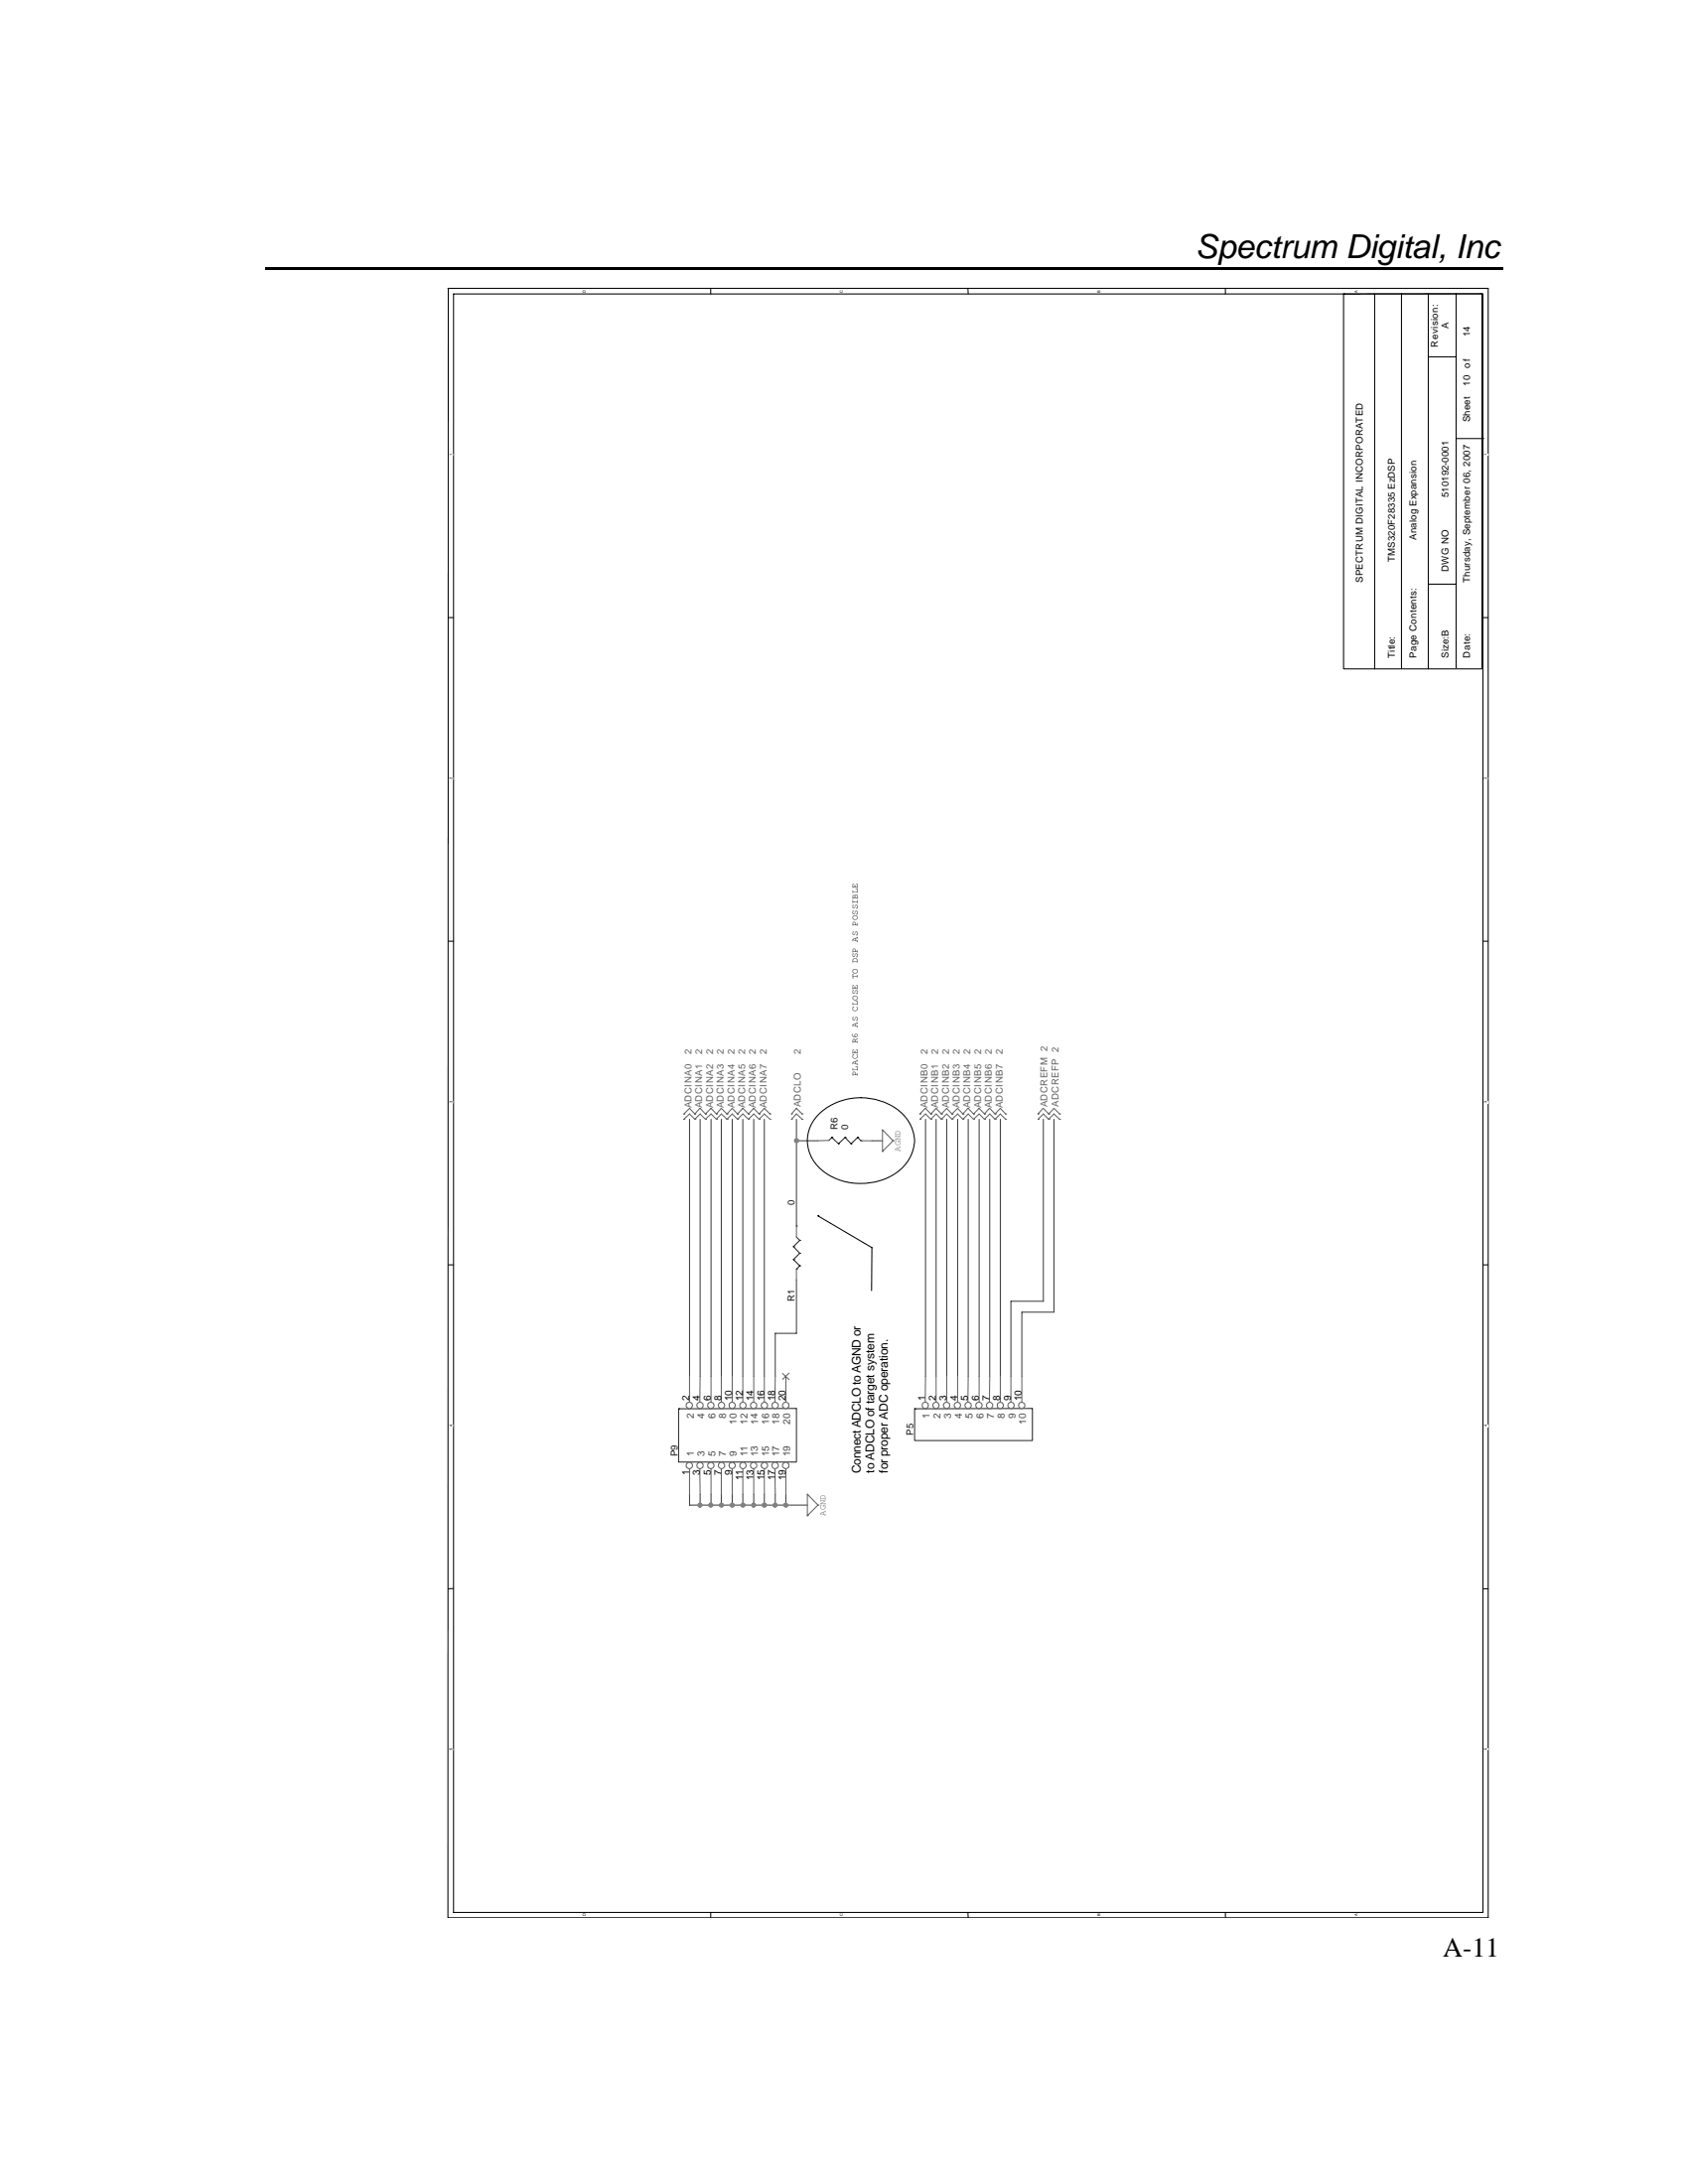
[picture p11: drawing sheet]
<svg xmlns="http://www.w3.org/2000/svg" width="216mm" height="279mm" viewBox="0 0 216 279" stroke-linecap="round" stroke-linejoin="round" font-family="sans-serif">
<path d="M33.9 34.1h.2v.4h-.2z" fill="#000"/>
<path d="M34.1 34.3h158.1" fill="none" stroke="#000" stroke-width=".34"/>
<path d="M55.1 35.8h135.8v209.5h-135.8z" fill="#fff"/>
<path d="M57.3 36.9h133v208.4h-133M57.3 36.9v208.4M58 37.6h131.7v207.1h-131.7z" fill="none" stroke="#000" stroke-width=".13"/>
<g fill="#fff">
<path d="M57.4 223.7h.6v.3h-.6z"/>
<path d="M189.8 223.7h.5v.3h-.5z"/>
</g>
<path d="M58 203.2l-.7 .1M189.7 203.3h.6" fill="none" stroke="#000" stroke-width=".13"/>
<g fill="#fff">
<path d="M57.4 182.3h.6v.3h-.6z"/>
<path d="M189.8 182.3h.5v.3h-.5z"/>
</g>
<path d="M57.3 161.8h.7M189.7 161.8h.6" fill="none" stroke="#000" stroke-width=".13"/>
<g fill="#fff">
<path d="M57.4 140.9h.6v.3h-.6z"/>
<path d="M189.8 140.9h.5v.3h-.5z"/>
</g>
<path d="M57.3 120.4h.7M189.7 120.4h.6" fill="none" stroke="#000" stroke-width=".13"/>
<g fill="#fff">
<path d="M57.4 99.5h.6v.3h-.6z"/>
<path d="M189.8 99.5h.5v.3h-.5z"/>
</g>
<path d="M57.3 79h.7M189.7 79h.6" fill="none" stroke="#000" stroke-width=".13"/>
<g fill="#fff">
<path d="M57.4 58.1h.6v.2h-.6z"/>
<path d="M189.8 58.1h.5v.2h-.5z"/>
<path d="M74.4 244.8h.6v.4h-.6z"/>
<path d="M74.4 37.1h.6v.3h-.6z"/>
<path d="M107.4 244.8h.5v.4h-.5z"/>
<path d="M107.4 37.1h.5v.3h-.5z"/>
</g>
<path d="M90.9 36.9v.7M90.9 244.7v.6" fill="none" stroke="#000" stroke-width=".13"/>
<g fill="#fff">
<path d="M140.3 244.8h.5v.4h-.5z"/>
<path d="M140.3 37.1h.5v.3h-.5z"/>
</g>
<path d="M123.8 36.9v.7M123.8 244.7v.6" fill="none" stroke="#000" stroke-width=".13"/>
<g fill="#fff">
<path d="M173.2 244.9h.6v.3h-.6z"/>
<path d="M173.2 37.1h.6v.3h-.6z"/>
</g>
<g fill="none" stroke="#000" stroke-width=".13">
<path d="M156.7 36.9v.7M171.8 37.6h.1M175.8 37.6v48M179.3 37.6v47.8M182.7 37.6v48M186.2 37.6v47.8M189.5 37.6h-17.7v48h17.7v-48M182.7 45.6h3.5M186.2 56.1h3.5M189.7 56.1h.1M182.7 74.7h3.5M104.6 155.5h.1"/>
<path d="M104.6 155.5l6.9 4.1v5.5M104.8 142.5a7.9 7.9 0 0 1 10.6 0 4.6 4.6 0 0 1 0 6.9 8 8 0 0 1-10.6 0 4.7 4.7 0 0 1 0-6.9zM156.7 244.7v.6"/>
</g>
<g fill="none" stroke="#3d3d3d" stroke-width=".13">
<path d="M88.2 143.2v32.9M89.5 143.2v32.9M90.9 143.2v32.9M92.3 143.2v32.9M93.7 143.2v32.9M95 143.2v32.9M96.4 143.2v32.9M97.8 143.2v32.9M101.9 156.9h.1M101.9 143.2v2.7M104.6 145.9h-2.7v11M111.5 145.9h1.4"/>
<path d="M118.4 143.2v32.9M119.7 143.2v32.9M121.1 143.2v32.9M122.5 143.2v32.9M123.8 143.2v32.9M125.2 143.2v32.9M126.6 143.2v32.9M127.9 143.2v32.9M133.4 143.2v23.3h-4.1v9.6M134.8 143.2v24.7h-4.1v8.2M101.9 163.7v6.9h-2.7v5.5M88.2 191.1v1.4h15.1"/>
<path d="M89.5 191.1v1.4M90.9 191.1v1.4M92.3 191.1v1.4M93.7 191.1v1.4M95 191.1v1.4M96.4 191.1v1.4M97.8 191.1v1.4M99.2 191.1v1.4M100.5 191.1v1.4"/>
</g>
<g fill="none" stroke="#616161" stroke-width=".13">
<path d="M87.5 142.5h.1M87.5 143.2h.1M87.5 142.5l.7-.7 .7 .7M87.5 143.2l.7-.7 .7 .7M88.9 142.5h.1M88.9 143.2h.1M88.9 143.2l.6-.7 .7 .7M89.5 141.8l-.6 .7M89.5 141.8l.7 .7M90.2 142.5h.1M90.2 143.2h.1M90.2 142.5l.7-.7 .7 .7"/>
<path d="M90.2 143.2l.7-.7 .7 .7M91.6 142.5h.1M91.6 143.2h.1M91.6 142.5l.7-.7 .7 .7M91.6 143.2l.7-.7 .7 .7M93 142.5h.1M93 143.2h.1M93 142.5l.7-.7 .6 .7M93 143.2l.7-.7 .6 .7M94.3 142.5h.1M94.3 143.2h.1M94.3 142.5l.7-.7 .7 .7"/>
<path d="M94.3 143.2l.7-.7 .7 .7M95.7 142.5h.1M95.7 143.2h.1M95.7 142.5l.7-.7 .7 .7M95.7 143.2l.7-.7 .7 .7M97.1 142.5h.1M97.1 143.2h.1M97.1 142.5l.7-.7 .7 .7M97.1 143.2l.7-.7 .7 .7M98.5 142.5h.1M98.5 143.2h.1M101.2 142.5h.1"/>
<path d="M101.2 143.2h.1M101.2 142.5l.7-.7 .7 .7M101.2 143.2l.7-.7 .7 .7M102.6 142.5h.1M102.6 143.2h.1M112.9 147.3h.1M114.2 145.9h.1M114.2 145.9l-1.3-1.4v2.8M114.2 145.9l-1.3 1.4M117.7 142.5h.1M117.7 143.2h.1M117.7 143.2l.7-.7 .7 .7"/>
<path d="M118.3 141.8l-.6 .7M118.4 141.8l.7 .7M119.1 142.5h.1M119.1 143.2h.1M119.1 142.5l.6-.7 .7 .7M119.1 143.2l.6-.7 .7 .7M120.4 142.5h.1M120.4 143.2h.1M120.4 142.5l.7-.7 .7 .7M120.4 143.2l.7-.7 .7 .7M121.8 142.5h.1M121.8 143.2h.1"/>
<path d="M121.8 142.5l.7-.7 .7 .7M121.8 143.2l.7-.7 .7 .7M123.2 142.5h.1M123.2 143.2h.1M123.2 143.2l.6-.7 .7 .7M123.8 141.8l-.6 .7M123.8 141.8l.7 .7M124.5 142.5h.1M124.5 143.2h.1M124.5 142.5l.7-.7 .7 .7M124.5 143.2l.7-.7 .7 .7M125.9 142.5h.1"/>
<path d="M125.9 143.2h.1M125.9 143.2l.7-.7 .7 .7M126.5 141.8l-.6 .7M126.6 141.8l.7 .7M127.3 142.5h.1M127.3 143.2h.1M127.3 142.5l.6-.7 .7 .7M127.3 143.2l.6-.7 .7 .7M128.6 142.5h.1M128.6 143.2h.1M132.8 142.5h.1M132.8 143.2h.1"/>
<path d="M132.8 143.2l.6-.7 .7 .7M133.4 141.8l-.6 .7M133.4 141.8l.7 .7M134.1 142.5h.1M134.1 143.2h.1M134.1 142.5l.7-.7 .7 .7M134.1 143.2l.7-.7 .7 .7M135.5 142.5h.1M135.5 143.2h.1M103.3 193.9h.1M104.6 192.5h.1M104.6 192.5l-1.3-1.4v2.8"/>
<path d="M104.6 192.5l-1.3 1.4"/>
</g>
<path d="M117 180.2h.1M132.1 180.2h-15.1v4.1h15.1v-4.1" fill="none" stroke="#262626" stroke-width=".13"/>
<path d="M118 179.5a.41 .41 0 0 1 .6 0 .41 .41 0 0 1 0 .6 .41 .41 0 0 1-.6 0v-.2z" fill-rule="evenodd" fill="#fff"/>
<path d="M118 179.5a.41 .41 0 0 1 .6 0 .41 .41 0 0 1 0 .6 .41 .41 0 0 1-.6 0v-.2zM118.4 176.1l-.1 3.3" fill="none" stroke="#616161" stroke-width=".13"/>
<circle cx="119.7" cy="179.8" r=".41" fill="#fff"/>
<path d="M119.7 176.1l.1 3.3a.42 .42 0 0 1 .3 .3 .42 .42 0 0 1-.2 .4v.1a.41 .41 0 0 1-.5-.2 .41 .41 0 0 1 .1-.6h.2" fill="none" stroke="#616161" stroke-width=".13"/>
<circle cx="121.1" cy="179.8" r=".39" fill="#fff"/>
<g fill="none" stroke="#616161" stroke-width=".13">
<path d="M121.1 176.1v3.3"/>
<circle cx="121.1" cy="179.8" r=".39"/>
</g>
<circle cx="122.5" cy="179.8" r=".42" fill="#fff"/>
<g fill="none" stroke="#616161" stroke-width=".13">
<path d="M122.5 176.1v3.3"/>
<circle cx="122.5" cy="179.8" r=".42"/>
</g>
<circle cx="123.8" cy="179.8" r=".39" fill="#fff"/>
<g fill="none" stroke="#616161" stroke-width=".13">
<path d="M123.8 176.1v3.3"/>
<circle cx="123.8" cy="179.8" r=".39"/>
</g>
<circle cx="125.2" cy="179.8" r=".41" fill="#fff"/>
<g fill="none" stroke="#616161" stroke-width=".13">
<path d="M125.2 176.1v3.3"/>
<circle cx="125.2" cy="179.8" r=".41"/>
</g>
<circle cx="126.6" cy="179.8" r=".4" fill="#fff"/>
<g fill="none" stroke="#616161" stroke-width=".13">
<path d="M126.6 176.1l-.1 3.3"/>
<circle cx="126.6" cy="179.8" r=".4"/>
</g>
<circle cx="127.9" cy="179.8" r=".41" fill="#fff"/>
<path d="M127.9 176.1l.1 3.3a.41 .41 0 0 1 .2 .7h-.1a.37 .37 0 0 1-.5-.2v-.3l.3-.2" fill="none" stroke="#616161" stroke-width=".13"/>
<circle cx="129.3" cy="179.8" r=".41" fill="#fff"/>
<g fill="none" stroke="#616161" stroke-width=".13">
<path d="M129.3 176.1v3.3"/>
<circle cx="129.3" cy="179.8" r=".41"/>
</g>
<circle cx="130.7" cy="179.8" r=".4" fill="#fff"/>
<g fill="none" stroke="#616161" stroke-width=".13">
<path d="M101.9 156.9v1.4M101.9 162.4v1.3M130.7 176.1v3.3"/>
<circle cx="130.7" cy="179.8" r=".4"/>
</g>
<g fill="none" stroke="#262626" stroke-width=".13">
<path d="M101.5 159.5h.1M101.5 159.5l.8 .8M101.9 158.3l.4 .4M102.3 158.7h.1M102.3 158.7l-.8 .8M101.5 161.1h.1M101.5 161.1l.8 .8M101.9 162.4h.1M102.3 160.3h.1M102.3 161.9h.1M102.3 160.3l-.8 .8M102.3 161.9l-.4 .5"/>
<path d="M86.8 180.2h.1M101.9 180.2h-15.1v6.8h15.1v-6.8"/>
</g>
<circle cx="88.2" cy="187.5" r=".41" fill="#fff"/>
<g fill="none" stroke="#616161" stroke-width=".13">
<path d="M88.2 187.9v3.2"/>
<circle cx="88.2" cy="187.5" r=".41"/>
</g>
<circle cx="88.2" cy="179.8" r=".42" fill="#fff"/>
<g fill="none" stroke="#616161" stroke-width=".13">
<path d="M88.2 176.1v3.3"/>
<circle cx="88.2" cy="179.8" r=".42"/>
</g>
<circle cx="89.5" cy="187.5" r=".42" fill="#fff"/>
<g fill="none" stroke="#616161" stroke-width=".13">
<path d="M89.5 187.9v3.2"/>
<circle cx="89.5" cy="187.5" r=".42"/>
</g>
<circle cx="89.5" cy="179.8" r=".39" fill="#fff"/>
<g fill="none" stroke="#616161" stroke-width=".13">
<path d="M89.5 176.1v3.3"/>
<circle cx="89.5" cy="179.8" r=".39"/>
</g>
<circle cx="90.9" cy="187.5" r=".42" fill="#fff"/>
<g fill="none" stroke="#616161" stroke-width=".13">
<path d="M90.9 187.9v3.2"/>
<circle cx="90.9" cy="187.5" r=".42"/>
</g>
<circle cx="90.9" cy="179.8" r=".41" fill="#fff"/>
<g fill="none" stroke="#616161" stroke-width=".13">
<path d="M90.9 176.1v3.3"/>
<circle cx="90.9" cy="179.8" r=".41"/>
</g>
<path d="M92 187.1h.1a.43 .43 0 0 1 .6 .2v.3a.42 .42 0 0 1-.7 .2 .42 .42 0 0 1 0-.7z" fill-rule="evenodd" fill="#fff"/>
<path d="M92 187.1h.1a.43 .43 0 0 1 .6 .2v.3a.42 .42 0 0 1-.7 .2 .42 .42 0 0 1 0-.7zM92.3 187.9v3.2" fill="none" stroke="#616161" stroke-width=".13"/>
<circle cx="92.3" cy="179.8" r=".4" fill="#fff"/>
<g fill="none" stroke="#616161" stroke-width=".13">
<path d="M92.3 176.1v3.3"/>
<circle cx="92.3" cy="179.8" r=".4"/>
</g>
<path d="M93.4 187.1a.41 .41 0 0 1 .6 .2 .41 .41 0 0 1-.3 .5 .4 .4 0 0 1-.4-.2 .4 .4 0 0 1 .1-.5z" fill-rule="evenodd" fill="#fff"/>
<path d="M93.4 187.1a.41 .41 0 0 1 .6 .2 .41 .41 0 0 1-.3 .5 .4 .4 0 0 1-.4-.2 .4 .4 0 0 1 .1-.5zM93.7 187.9v3.2" fill="none" stroke="#616161" stroke-width=".13"/>
<path d="M93.3 179.6a.41 .41 0 0 1 .4-.2 .41 .41 0 0 1 .3 .3v.2a.42 .42 0 0 1-.5 .3 .42 .42 0 0 1-.2-.6z" fill-rule="evenodd" fill="#fff"/>
<path d="M93.3 179.6a.41 .41 0 0 1 .4-.2 .41 .41 0 0 1 .3 .3v.2a.42 .42 0 0 1-.5 .3 .42 .42 0 0 1-.2-.6zM93.7 176.1v3.3" fill="none" stroke="#616161" stroke-width=".13"/>
<circle cx="95" cy="187.5" r=".41" fill="#fff"/>
<g fill="none" stroke="#616161" stroke-width=".13">
<path d="M95 187.9v3.2"/>
<circle cx="95" cy="187.5" r=".41"/>
</g>
<circle cx="95" cy="179.8" r=".41" fill="#fff"/>
<g fill="none" stroke="#616161" stroke-width=".13">
<path d="M95 176.1v3.3"/>
<circle cx="95" cy="179.8" r=".41"/>
</g>
<circle cx="96.4" cy="187.5" r=".41" fill="#fff"/>
<g fill="none" stroke="#616161" stroke-width=".13">
<path d="M96.4 187.9v3.2"/>
<circle cx="96.4" cy="187.5" r=".41"/>
</g>
<circle cx="96.4" cy="179.8" r=".4" fill="#fff"/>
<g fill="none" stroke="#616161" stroke-width=".13">
<path d="M96.4 176.1v3.3"/>
<circle cx="96.4" cy="179.8" r=".4"/>
</g>
<circle cx="97.8" cy="187.5" r=".42" fill="#fff"/>
<g fill="none" stroke="#616161" stroke-width=".13">
<path d="M97.8 187.9v3.2"/>
<circle cx="97.8" cy="187.5" r=".42"/>
</g>
<circle cx="97.8" cy="179.8" r=".42" fill="#fff"/>
<g fill="none" stroke="#616161" stroke-width=".13">
<path d="M97.8 176.1v3.3"/>
<circle cx="97.8" cy="179.8" r=".42"/>
</g>
<circle cx="99.1" cy="187.5" r=".41" fill="#fff"/>
<g fill="none" stroke="#616161" stroke-width=".13">
<path d="M99.1 187.9l.1 3.2"/>
<circle cx="99.1" cy="187.5" r=".41"/>
</g>
<circle cx="99.1" cy="179.8" r=".41" fill="#fff"/>
<g fill="none" stroke="#616161" stroke-width=".13">
<path d="M99.2 176.1l-.1 3.3"/>
<circle cx="99.1" cy="179.8" r=".41"/>
</g>
<circle cx="100.5" cy="187.5" r=".43" fill="#fff"/>
<path d="M100.5 187l-.4 .3v.3l.2 .2a.42 .42 0 0 0 .6-.2 .42 .42 0 0 0-.4-.6M100.5 187.9v3.2" fill="none" stroke="#616161" stroke-width=".13"/>
<circle cx="100.5" cy="179.8" r=".42" fill="#fff"/>
<path d="M106 145.9h-1.4M110.1 145.9h1.4M100.5 176.1v3.3a.42 .42 0 0 1 .3 .7 .42 .42 0 0 1-.7-.2v-.3l.4-.2" fill="none" stroke="#616161" stroke-width=".13"/>
<path d="M100.1 175.7l.8 .8M100.9 175.7l-.8 .8" fill="none" stroke="#606060" stroke-width=".13"/>
<path d="M106.4 145.5h.1M106.4 145.5l-.4 .4M106.4 145.5l.8 .8M107.2 146.3h.1M108.1 145.5h.1M108.1 145.5l-.9 .8M108.1 145.5l.8 .8M108.9 146.3h.1M109.7 145.5h.1M109.7 145.5l-.8 .8M109.7 145.5l.4 .4M110.1 145.9h.1" fill="none" stroke="#262626" stroke-width=".13"/>
<circle cx="101.9" cy="145.9" r=".26" fill="#7e7e7e"/>
<path d="M101.9 145.6a.28 .28 0 0 0-.3 .4 .28 .28 0 0 0 .4 .1l.2-.1v-.1l-.1-.2h-.2" fill="none" stroke="#7e7e7e" stroke-width=".13"/>
<circle cx="89.5" cy="192.6" r=".26" fill="#7e7e7e"/>
<circle cx="89.5" cy="192.6" r=".26" fill="none" stroke="#7e7e7e" stroke-width=".13"/>
<path d="M90.6 192.4h.1a.28 .28 0 0 1 .5 0v.3l-.2 .1a.28 .28 0 0 1-.3-.1 .28 .28 0 0 1-.1-.3z" fill-rule="evenodd" fill="#7e7e7e"/>
<path d="M90.6 192.4h.1a.28 .28 0 0 1 .5 0v.3l-.2 .1a.28 .28 0 0 1-.3-.1 .28 .28 0 0 1-.1-.3z" fill="none" stroke="#7e7e7e" stroke-width=".13"/>
<circle cx="92.3" cy="192.6" r=".26" fill="#7e7e7e"/>
<circle cx="92.3" cy="192.6" r=".26" fill="none" stroke="#7e7e7e" stroke-width=".13"/>
<path d="M93.5 192.3a.24 .24 0 0 1 .4 .1v.3l-.2 .1a.27 .27 0 0 1-.3-.1 .27 .27 0 0 1 .1-.4z" fill-rule="evenodd" fill="#7e7e7e"/>
<path d="M93.5 192.3a.24 .24 0 0 1 .4 .1v.3l-.2 .1a.27 .27 0 0 1-.3-.1 .27 .27 0 0 1 .1-.4z" fill="none" stroke="#7e7e7e" stroke-width=".13"/>
<circle cx="95" cy="192.6" r=".26" fill="#7e7e7e"/>
<circle cx="95" cy="192.6" r=".26" fill="none" stroke="#7e7e7e" stroke-width=".13"/>
<path d="M96.2 192.3a.27 .27 0 0 1 .4 .1 .27 .27 0 0 1-.1 .4 .27 .27 0 0 1-.3-.1z" fill-rule="evenodd" fill="#7e7e7e"/>
<path d="M96.2 192.3a.27 .27 0 0 1 .4 .1 .27 .27 0 0 1-.1 .4 .27 .27 0 0 1-.3-.1z" fill="none" stroke="#7e7e7e" stroke-width=".13"/>
<path d="M97.5 192.4a.29 .29 0 0 1 .5-.1 .29 .29 0 0 1 0 .5 .29 .29 0 0 1-.5-.1z" fill-rule="evenodd" fill="#7e7e7e"/>
<path d="M97.5 192.4a.29 .29 0 0 1 .5-.1 .29 .29 0 0 1 0 .5 .29 .29 0 0 1-.5-.1z" fill="none" stroke="#7e7e7e" stroke-width=".13"/>
<circle cx="99.1" cy="192.6" r=".26" fill="#7e7e7e"/>
<circle cx="99.1" cy="192.6" r=".26" fill="none" stroke="#7e7e7e" stroke-width=".13"/>
<path d="M100.3 192.3a.26 .26 0 0 1 .4 .1 .26 .26 0 0 1-.1 .4 .26 .26 0 0 1-.3-.1z" fill-rule="evenodd" fill="#7e7e7e"/>
<path d="M100.3 192.3a.26 .26 0 0 1 .4 .1 .26 .26 0 0 1-.1 .4 .26 .26 0 0 1-.3-.1z" fill="none" stroke="#7e7e7e" stroke-width=".13"/>
<text font-size="4.2" x="152.9" y="33">Spectrum Digital, Inc</text>
<text font-size="3.5" x="184.5" y="250.4">A-11</text>
<g font-size="1.5">
<text x="110.1" y="188.4" transform="rotate(-90 110.1 188.4)">Connect ADCLO to AGND or</text>
<text x="111.8" y="188.4" transform="rotate(-90 111.8 188.4)">to ADCLO of target system</text>
<text x="113.6" y="188.4" transform="rotate(-90 113.6 188.4)">for proper ADC operation.</text>
</g>
<g font-size="1.3">
<text x="88.2" y="179.2" transform="rotate(-90 88.2 179.2)">2</text>
<text x="89.5" y="179.2" transform="rotate(-90 89.5 179.2)">4</text>
<text x="90.9" y="179.2" transform="rotate(-90 90.9 179.2)">6</text>
<text x="92.3" y="179.2" transform="rotate(-90 92.3 179.2)">8</text>
<text x="93.6" y="179.2" transform="rotate(-90 93.6 179.2)">10</text>
<text x="95" y="179.2" transform="rotate(-90 95 179.2)">12</text>
<text x="96.4" y="179.2" transform="rotate(-90 96.4 179.2)">14</text>
<text x="97.8" y="179.2" transform="rotate(-90 97.8 179.2)">16</text>
<text x="99.1" y="179.2" transform="rotate(-90 99.1 179.2)">18</text>
<text x="100.5" y="179.2" transform="rotate(-90 100.5 179.2)">20</text>
<text x="118.3" y="179.2" transform="rotate(-90 118.3 179.2)">1</text>
<text x="119.7" y="179.2" transform="rotate(-90 119.7 179.2)">2</text>
<text x="121" y="179.2" transform="rotate(-90 121 179.2)">3</text>
<text x="122.4" y="179.2" transform="rotate(-90 122.4 179.2)">4</text>
<text x="123.8" y="179.2" transform="rotate(-90 123.8 179.2)">5</text>
<text x="125.2" y="179.2" transform="rotate(-90 125.2 179.2)">6</text>
<text x="126.5" y="179.2" transform="rotate(-90 126.5 179.2)">7</text>
<text x="127.9" y="179.2" transform="rotate(-90 127.9 179.2)">8</text>
<text x="129.3" y="179.2" transform="rotate(-90 129.3 179.2)">9</text>
<text x="130.7" y="179.2" transform="rotate(-90 130.7 179.2)">10</text>
<text x="88.2" y="188.7" transform="rotate(-90 88.2 188.7)">1</text>
<text x="89.5" y="188.7" transform="rotate(-90 89.5 188.7)">3</text>
<text x="90.9" y="188.7" transform="rotate(-90 90.9 188.7)">5</text>
<text x="92.3" y="188.7" transform="rotate(-90 92.3 188.7)">7</text>
<text x="93.6" y="188.7" transform="rotate(-90 93.6 188.7)">9</text>
<text x="95" y="189.4" transform="rotate(-90 95 189.4)">11</text>
<text x="96.4" y="189.4" transform="rotate(-90 96.4 189.4)">13</text>
<text x="97.8" y="189.4" transform="rotate(-90 97.8 189.4)">15</text>
<text x="99.1" y="189.4" transform="rotate(-90 99.1 189.4)">17</text>
<text x="100.5" y="189.4" transform="rotate(-90 100.5 189.4)">19</text>
</g>
<g font-size="1.3" fill="#454545">
<text x="88.7" y="181.5" transform="rotate(-90 88.7 181.5)">2</text>
<text x="90.1" y="181.5" transform="rotate(-90 90.1 181.5)">4</text>
<text x="91.5" y="181.5" transform="rotate(-90 91.5 181.5)">6</text>
<text x="92.9" y="181.5" transform="rotate(-90 92.9 181.5)">8</text>
<text x="94.2" y="182.3" transform="rotate(-90 94.2 182.3)">10</text>
<text x="95.6" y="182.3" transform="rotate(-90 95.6 182.3)">12</text>
<text x="97" y="182.3" transform="rotate(-90 97 182.3)">14</text>
<text x="98.4" y="182.3" transform="rotate(-90 98.4 182.3)">16</text>
<text x="99.7" y="182.3" transform="rotate(-90 99.7 182.3)">18</text>
<text x="101.1" y="182.3" transform="rotate(-90 101.1 182.3)">20</text>
<text x="118.9" y="181.5" transform="rotate(-90 118.9 181.5)">1</text>
<text x="120.3" y="181.5" transform="rotate(-90 120.3 181.5)">2</text>
<text x="121.6" y="181.5" transform="rotate(-90 121.6 181.5)">3</text>
<text x="123" y="181.5" transform="rotate(-90 123 181.5)">4</text>
<text x="124.4" y="181.5" transform="rotate(-90 124.4 181.5)">5</text>
<text x="125.8" y="181.5" transform="rotate(-90 125.8 181.5)">6</text>
<text x="127.1" y="181.5" transform="rotate(-90 127.1 181.5)">7</text>
<text x="128.5" y="181.5" transform="rotate(-90 128.5 181.5)">8</text>
<text x="129.9" y="181.5" transform="rotate(-90 129.9 181.5)">9</text>
<text x="131.2" y="182.3" transform="rotate(-90 131.2 182.3)">10</text>
<text x="88.7" y="186.4" transform="rotate(-90 88.7 186.4)">1</text>
<text x="90.1" y="186.4" transform="rotate(-90 90.1 186.4)">3</text>
<text x="91.5" y="186.4" transform="rotate(-90 91.5 186.4)">5</text>
<text x="92.9" y="186.4" transform="rotate(-90 92.9 186.4)">7</text>
<text x="94.2" y="186.4" transform="rotate(-90 94.2 186.4)">9</text>
<text x="95.6" y="186.4" transform="rotate(-90 95.6 186.4)">11</text>
<text x="97" y="186.4" transform="rotate(-90 97 186.4)">13</text>
<text x="98.4" y="186.4" transform="rotate(-90 98.4 186.4)">15</text>
<text x="99.7" y="186.4" transform="rotate(-90 99.7 186.4)">17</text>
<text x="101.1" y="186.4" transform="rotate(-90 101.1 186.4)">19</text>
</g>
<g font-size="1.2">
<text x="183.9" y="44.4" transform="rotate(-90 183.9 44.4)">Revision:</text>
<text x="185.3" y="42.1" transform="rotate(-90 185.3 42.1)">A</text>
<text x="188" y="47.1" transform="rotate(-90 188 47.1)">o f</text>
<text x="188" y="43.1" transform="rotate(-90 188 43.1)">14</text>
<text x="188" y="49.4" transform="rotate(-90 188 49.4)">10</text>
<text x="188" y="54" transform="rotate(-90 188 54)">Sheet</text>
<text x="185.3" y="63.6" transform="rotate(-90 185.3 63.6)">510192-0001</text>
<text x="178.4" y="71.9" transform="rotate(-90 178.4 71.9)">TMS320F28335 EzDSP</text>
<text x="181.2" y="69.1" transform="rotate(-90 181.2 69.1)">Analog Expansion</text>
<text x="174.3" y="74.6" transform="rotate(-90 174.3 74.6)">SPECTRUM DIGITAL INCORPORATED</text>
<text x="185.3" y="73.2" transform="rotate(-90 185.3 73.2)">DWG NO</text>
<text x="188" y="74.6" transform="rotate(-90 188 74.6)">Thursday, September 06, 2007</text>
<text x="178.4" y="84.2" transform="rotate(-90 178.4 84.2)">Title:</text>
<text x="181.2" y="84.2" transform="rotate(-90 181.2 84.2)">Page Contents:</text>
<text x="185.3" y="84.2" transform="rotate(-90 185.3 84.2)">Size:B</text>
<text x="188" y="84.2" transform="rotate(-90 188 84.2)">Date:</text>
</g>
<g font-size="1.2" fill="#616161">
<text x="88.4" y="134.9" transform="rotate(-90 88.4 134.9)">2</text>
<text x="89.8" y="134.9" transform="rotate(-90 89.8 134.9)">2</text>
<text x="91.2" y="134.9" transform="rotate(-90 91.2 134.9)">2</text>
<text x="92.6" y="134.9" transform="rotate(-90 92.6 134.9)">2</text>
<text x="94" y="134.9" transform="rotate(-90 94 134.9)">2</text>
<text x="95.3" y="134.9" transform="rotate(-90 95.3 134.9)">2</text>
<text x="96.7" y="134.9" transform="rotate(-90 96.7 134.9)">2</text>
<text x="98.1" y="134.9" transform="rotate(-90 98.1 134.9)">2</text>
<text x="102.4" y="134.9" transform="rotate(-90 102.4 134.9)">2</text>
<text x="118.6" y="134.9" transform="rotate(-90 118.6 134.9)">2</text>
<text x="120" y="134.9" transform="rotate(-90 120 134.9)">2</text>
<text x="121.4" y="134.9" transform="rotate(-90 121.4 134.9)">2</text>
<text x="122.7" y="134.9" transform="rotate(-90 122.7 134.9)">2</text>
<text x="124.1" y="134.9" transform="rotate(-90 124.1 134.9)">2</text>
<text x="125.5" y="134.9" transform="rotate(-90 125.5 134.9)">2</text>
<text x="126.8" y="134.9" transform="rotate(-90 126.8 134.9)">2</text>
<text x="128.2" y="134.9" transform="rotate(-90 128.2 134.9)">2</text>
<text x="88.4" y="141.8" transform="rotate(-90 88.4 141.8)">ADCINA0</text>
<text x="89.8" y="141.8" transform="rotate(-90 89.8 141.8)">ADCINA1</text>
<text x="91.2" y="141.8" transform="rotate(-90 91.2 141.8)">ADCINA2</text>
<text x="92.6" y="141.8" transform="rotate(-90 92.6 141.8)">ADCINA3</text>
<text x="94" y="141.8" transform="rotate(-90 94 141.8)">ADCINA4</text>
<text x="95.3" y="141.8" transform="rotate(-90 95.3 141.8)">ADCINA5</text>
<text x="96.7" y="141.8" transform="rotate(-90 96.7 141.8)">ADCINA6</text>
<text x="98.1" y="141.8" transform="rotate(-90 98.1 141.8)">ADCINA7</text>
<text x="102.4" y="141.7" transform="rotate(-90 102.4 141.7)">ADCLO</text>
<text x="118.6" y="141.8" transform="rotate(-90 118.6 141.8)">ADCINB0</text>
<text x="120" y="141.8" transform="rotate(-90 120 141.8)">ADCINB1</text>
<text x="121.4" y="141.8" transform="rotate(-90 121.4 141.8)">ADCINB2</text>
<text x="122.7" y="141.8" transform="rotate(-90 122.7 141.8)">ADCINB3</text>
<text x="124.1" y="141.8" transform="rotate(-90 124.1 141.8)">ADCINB4</text>
<text x="125.5" y="141.8" transform="rotate(-90 125.5 141.8)">ADCINB5</text>
<text x="126.8" y="141.8" transform="rotate(-90 126.8 141.8)">ADCINB6</text>
<text x="128.2" y="141.8" transform="rotate(-90 128.2 141.8)">ADCINB7</text>
<text x="134" y="141.7" transform="rotate(-90 134 141.7)">ADCREFM 2</text>
<text x="135.4" y="141.7" transform="rotate(-90 135.4 141.7)">ADCREFP 2</text>
</g>
<g font-size="1.2" fill="#111">
<text x="107.1" y="144.5" transform="rotate(-90 107.1 144.5)">R6</text>
<text x="108.5" y="144.5" transform="rotate(-90 108.5 144.5)">0</text>
<text x="101.6" y="154.1" transform="rotate(-90 101.6 154.1)">0</text>
<text x="101.6" y="166.5" transform="rotate(-90 101.6 166.5)">R1</text>
<text x="116.8" y="183.6" transform="rotate(-90 116.8 183.6)">P5</text>
<text x="86.7" y="186.4" transform="rotate(-90 86.7 186.4)">P9</text>
</g>
<text font-size="1.1" x="109.7" y="137.7" transform="rotate(-90 109.7 137.7)">PLACE R6 AS CLOSE TO DSP AS POSSIBLE</text>
<g font-size="1.1" fill="#616161">
<text x="115.2" y="147.3" transform="rotate(-90 115.2 147.3)">AGND</text>
<text x="105.6" y="193.9" transform="rotate(-90 105.6 193.9)">AGND</text>
</g>
<g font-size=".5">
<text x="74.9" y="37.4" transform="rotate(-90 74.9 37.4)">D</text>
<text x="107.8" y="37.4" transform="rotate(-90 107.8 37.4)">C</text>
<text x="140.7" y="37.4" transform="rotate(-90 140.7 37.4)">B</text>
<text x="173.6" y="37.4" transform="rotate(-90 173.6 37.4)">A</text>
<text x="57.8" y="58.3" transform="rotate(-90 57.8 58.3)">1</text>
<text x="190.2" y="58.3" transform="rotate(-90 190.2 58.3)">1</text>
<text x="57.8" y="99.7" transform="rotate(-90 57.8 99.7)">2</text>
<text x="190.2" y="99.7" transform="rotate(-90 190.2 99.7)">2</text>
<text x="57.8" y="141.2" transform="rotate(-90 57.8 141.2)">3</text>
<text x="190.2" y="141.2" transform="rotate(-90 190.2 141.2)">3</text>
<text x="57.8" y="182.6" transform="rotate(-90 57.8 182.6)">4</text>
<text x="190.2" y="182.6" transform="rotate(-90 190.2 182.6)">4</text>
<text x="57.8" y="224" transform="rotate(-90 57.8 224)">5</text>
<text x="190.2" y="224" transform="rotate(-90 190.2 224)">5</text>
<text x="74.9" y="245.2" transform="rotate(-90 74.9 245.2)">D</text>
<text x="107.8" y="245.2" transform="rotate(-90 107.8 245.2)">C</text>
<text x="140.7" y="245.2" transform="rotate(-90 140.7 245.2)">B</text>
<text x="173.6" y="245.2" transform="rotate(-90 173.6 245.2)">A</text>
</g>
</svg>
